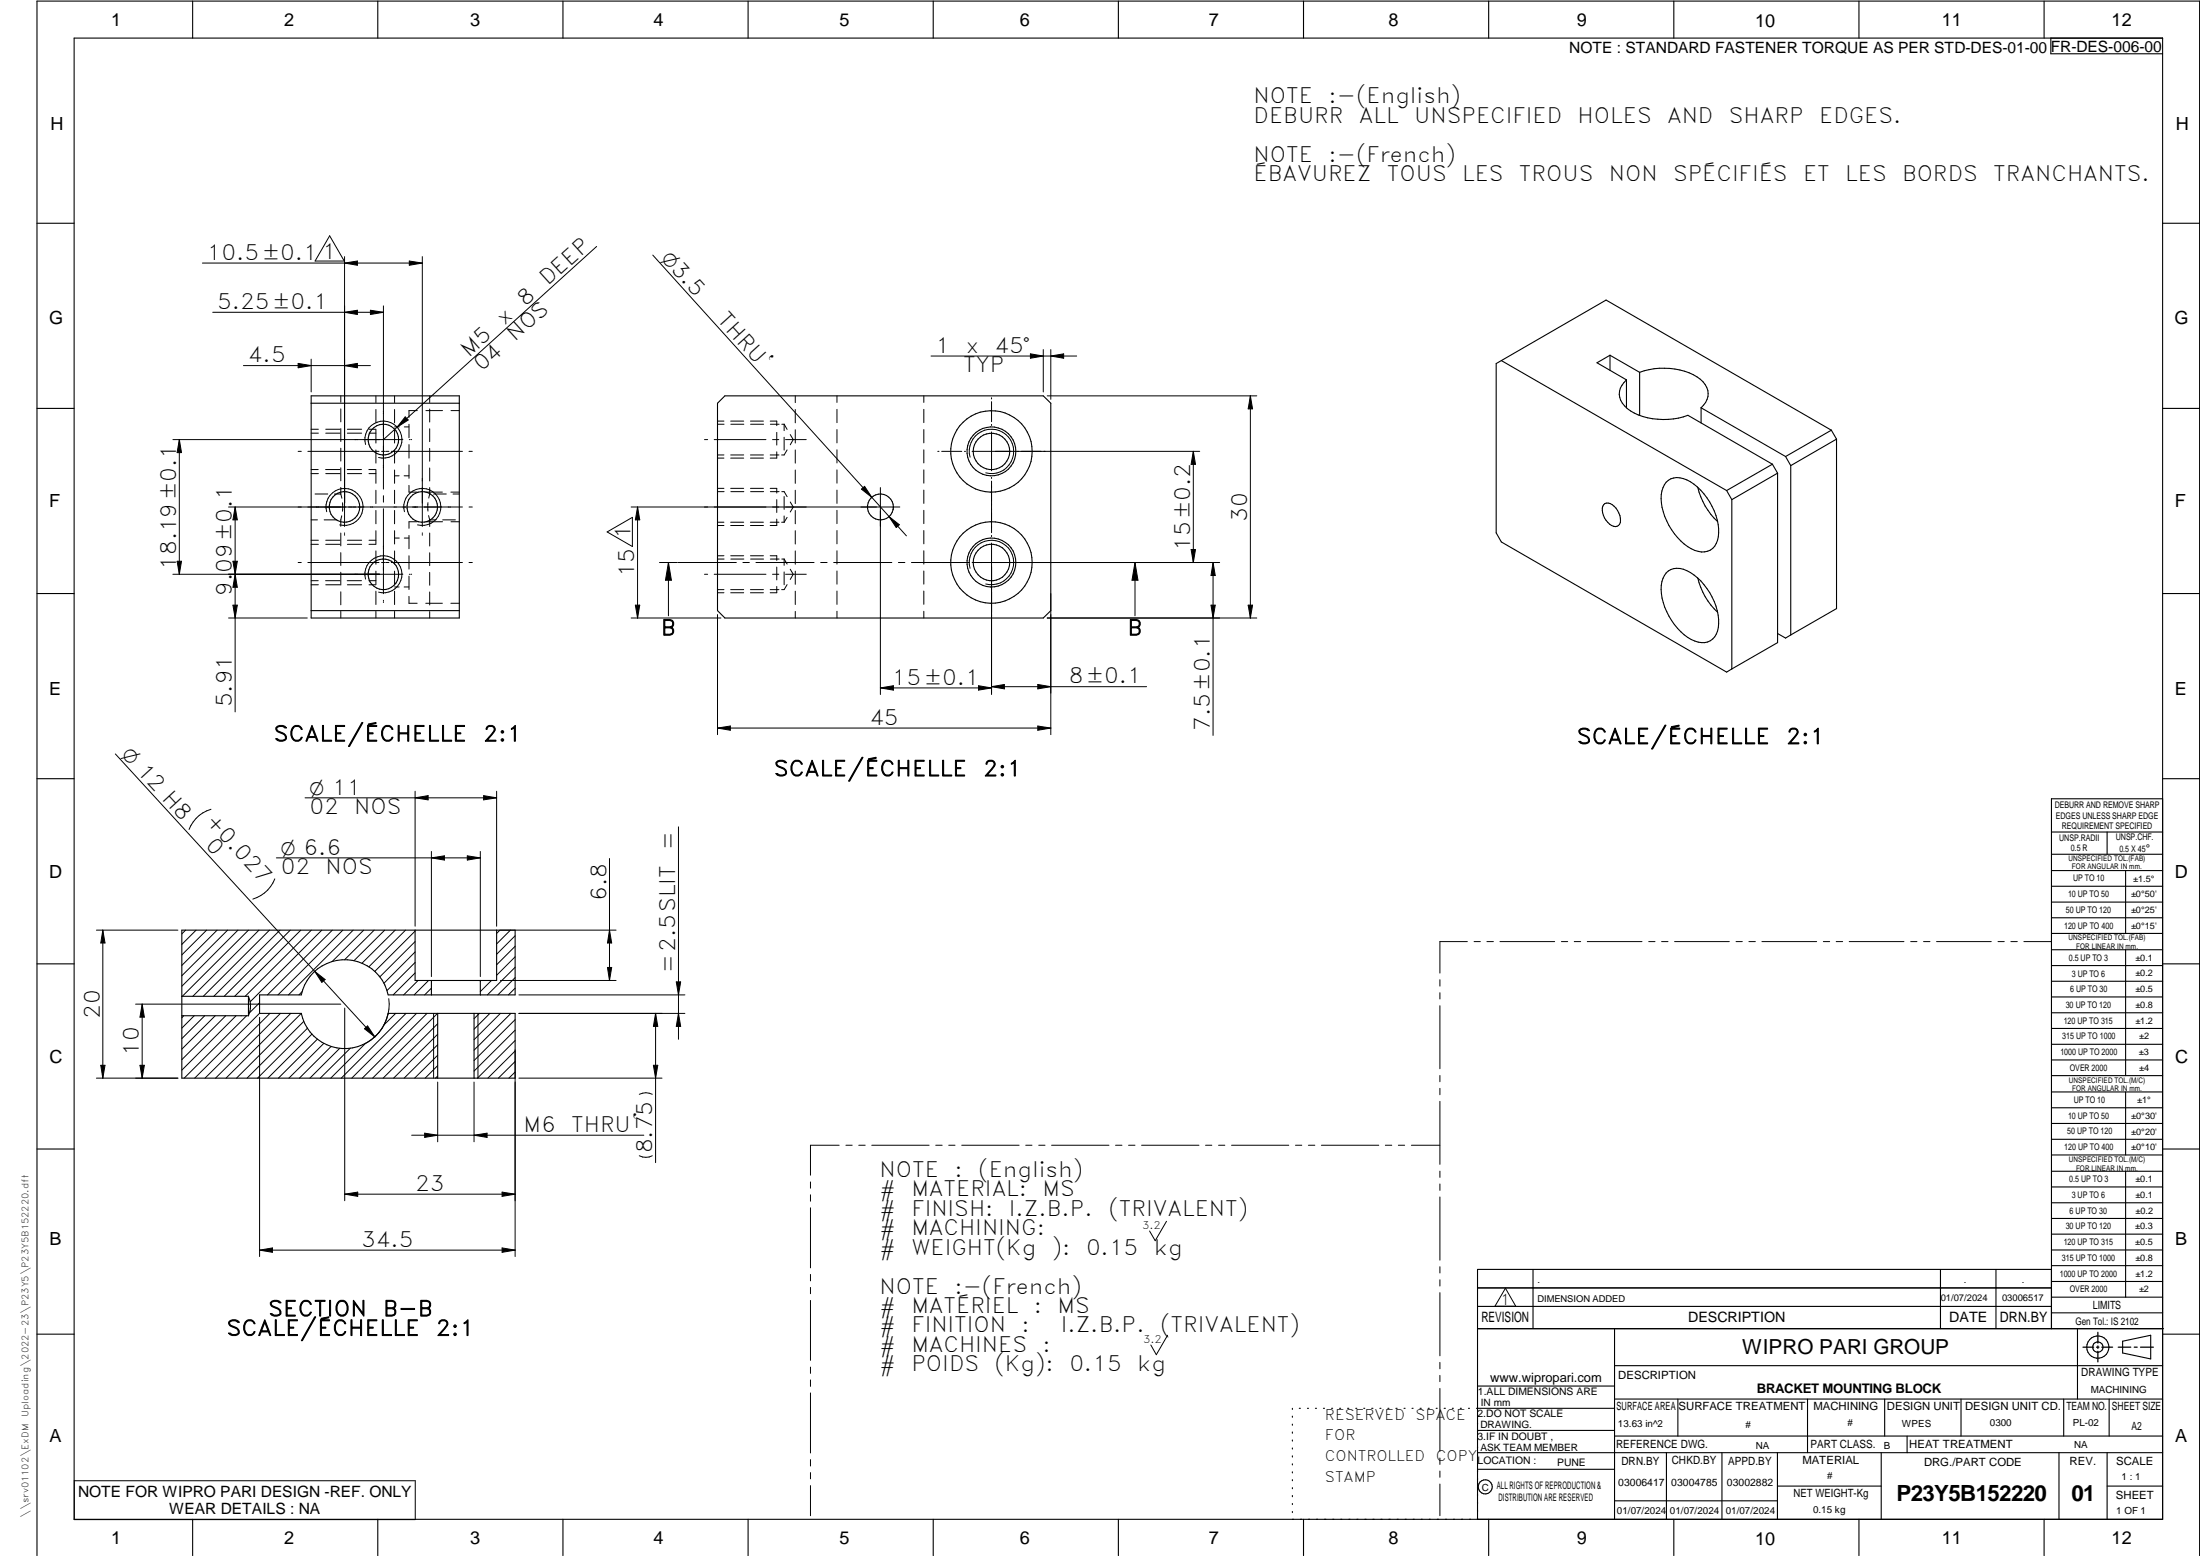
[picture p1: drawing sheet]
<svg xmlns="http://www.w3.org/2000/svg" width="594mm" height="420mm" viewBox="0 0 594 420" stroke-linecap="round" stroke-linejoin="round" font-family="sans-serif">
<g fill="none" stroke="#000" stroke-width=".3">
<path d="M20 10.3h564v400h-564zM52 .3v10M102 .3v10M152 .3v10M202 .3v10M252 .3v10M302 .3v10M352 .3v10M402 .3v10M452 .3v10M502 .3v10M552 .3v10"/>
<path d="M553.8 10.3v4.2h30.2M10 60.3h10M584 60.3h10M405.4 97.4l-1.4 .8v45.7l1.4 2.4 60.9 35.2 1.3-.9M405.4 97.4l28.3-16.4 60.8 35.2M405.4 97.4l60.9 35.1M434.8 95.9l-3.6 2.1 8 4.6M434.8 95.9v4.1M434.8 95.9l8 4.6M10 110.3h10M84 108.9h40M84 106.9h40v60h-40z"/>
<path d="M193.8 108.9l1.9-2h86l2.1 2v56l-2.1 2h-86l-1.9-2zM439.2 102.6a4.7 4.7 0 0 0 .2 7.7 17.9 17.9 0 0 0 16.4 1.8l22.8 13.2M439.2 102.6v7.5M442.8 100.5a18.2 18.2 0 0 1 16.3 1.9 4.7 4.7 0 0 1 .3 7.7M442.8 100.5v11.6M459.4 110.1v4.1M459.4 110.1l22.8 13.2M494.5 116.2l-12.3 7.1M494.5 116.2l1.4 2.4M495.9 118.6v45.7l-12.3 7.1M495.9 118.6l-12.3 7.1M584 110.3h10"/>
<path d="M433.4 136a3.3 3.3 0 0 1 3.7 2.5l.3 .7a2.13 2.13 0 0 1-.7 2.9 3.7 3.7 0 0 1-3.7-3 2.62 2.62 0 0 1 .4-3.1zM449.9 130.2a4.6 4.6 0 0 1 5.6-.6 16.5 16.5 0 0 1 8.5 15.3 4.3 4.3 0 0 1-6.3 3.7 16.7 16.7 0 0 1-9.1-15 6.6 6.6 0 0 1 1.3-3.4zM458.5 131.6a17.9 17.9 0 0 0 5.3 9.2M466.3 132.5l1.3 2.4M467.6 134.9v45.7M478.6 125.3l1.4 2.5M478.6 125.3l-12.3 7.2M480 127.8v45.7l-12.4 7.1M480 127.8l-12.4 7.1M482.2 123.3l1.4 2.4M483.6 125.7v45.7M449.9 154.7a5 5 0 0 1 6.6-.1 16.7 16.7 0 0 1 7.5 14.9 4.3 4.3 0 0 1-6.3 3.6 16.5 16.5 0 0 1-9.1-15 6.2 6.2 0 0 1 1.3-3.4z"/>
<path d="M458.5 156.1a18.2 18.2 0 0 0 5.3 9.3M10 160.3h10M84 164.9h40M480 171.1l2.2 1.2 1.4-.9M584 160.3h10M10 210.3h10M584 215.7h-30v143.1M584 210.3h10M554 224.7h30M554 230.7h30M554 235.1h30M554 239.3h30"/>
<path d="M569 224.7v6M574 235.1v17M49.1 251.2h90v17.4h-34.3a12 12 0 0 0-11.7-9.5 12 12 0 0 0-11.7 9.5h-11.3v5h11.3a12 12 0 0 0 11.7 9.5 12 12 0 0 0 11.7-9.5h34.3v17.5h-90zM112.1 251.2v13.6h22v-13.6M554 243.6h30M554 247.8h30M554 252.1h30M554 256.5h30M574 256.5v33.9M10 260.3h10M49.1 274.3h18M49.1 269h18"/>
<path d="M67.1 269a6.5 6.5 0 0 1 0 5.3M67.1 269v5.3M116.5 264.8v3.8M118.2 273.6v17.5M128 273.6v17.5M129.7 264.8v3.8M554 260.7h30M554 265h30M554 269.2h30M554 273.5h30M554 277.7h30M584 260.3h10"/>
<path d="M554 282h30M554 286.2h30M554 290.4h30M554 294.9h30M554 299.1h30M574 294.9v17M10 310.3h10M554 303.4h30M554 307.6h30M554 311.9h30M554 316.3h30M574 316.3v34"/>
<path d="M584 310.3h10M554 320.5h30M554 324.8h30M554 329h30M554 333.2h30M554 337.5h30M399 358.8h185.2M399 352.8h155M399 347.8h155M414 342.8v16M436 358.8v51.5M524 342.8v16"/>
<path d="M539 342.8v16M554 341.8h30M554 346h30M554 350.3h30M554 354.5h30M554 342.8h-155v67.5M561 358.8v19M10 360.3h10M399 374.3h37M436 377.8h148M453.1 377.8v10M488.1 377.8v14.5"/>
<path d="M508.9 377.8v10M529.5 377.8v10M557.3 377.8v10M569.5 377.8v10M573.2 362.2l7.6-1.6v6.3l-7.6-1.6zM584 368.8h-148M584 360.3h10M349 380.3v.3M349 382.4v.3M349 384.6v.3M349 386.7v.3M349 388.8v.3"/>
<path d="M349 391v.3M349 393.1v.3M349 395.3v.3M349 397.4v.3M349 399.5v.3M350.9 380.3h.2M353.1 380.3h.2M355.2 380.3h.3M357.4 380.3h.3M359.6 380.3h.3M361.7 380.3h.3M363.9 380.3h.3"/>
<path d="M366.1 380.3h.3M368.3 380.3h.2M370.4 380.3h.3M372.6 380.3h.3M374.8 380.3h.3M376.9 380.3h.4M379.1 380.3h.3M381.3 380.3h.3M383.4 380.3h.4M385.6 380.3h.3M387.8 380.3h.3M390 380.3h.3"/>
<path d="M392.2 380.3h.3M394.3 380.3h.3M396.5 380.3h.3M398.7 380.3h37.3M399 396.7h37M399 392.3h185M399 386.2h37M436 387.8h148M450 392.3v18M465 392.3v18M480 392.3v18M508 392.3v18"/>
<path d="M515 387.8v4.5M556 392.3v18M569 392.3v18M52 410.3v9.7M102 410.3v9.7M152 410.3v9.7M202 410.3v9.7M252 410.3v9.7M302 410.3v9.7M349 401.7v.3M349 403.8v.4M349 406v.3"/>
<path d="M349 408.1v.3M352 410.3v9.7M402 410.3v9.7M436 405.3h44M452 410.3v9.7M480 401.3h28M502 410.3v9.7M552 410.3v9.7M569 401.3h15M10 420v-419.7h584v419.7"/>
<circle cx="103.5" cy="118.7" r="4.1"/>
<circle cx="93" cy="136.9" r="4.1"/>
<circle cx="114" cy="136.9" r="4.1"/>
<circle cx="237.8" cy="136.9" r="3.5"/>
<circle cx="267.7" cy="121.9" r="11"/>
<circle cx="267.7" cy="121.9" r="6.6"/>
<circle cx="267.8" cy="121.9" r="4.9"/>
<circle cx="103.5" cy="155.1" r="4.1"/>
<circle cx="267.7" cy="151.9" r="6.6"/>
<circle cx="267.7" cy="151.9" r="11"/>
<circle cx="267.7" cy="151.9" r="4.9"/>
<circle cx="566.5" cy="363.7" r="1.39"/>
<circle cx="566.5" cy="363.8" r="3"/>
<circle cx="401.1" cy="401.5" r="1.9"/>
</g>
<g fill="none" stroke="#000" stroke-width=".27">
<path d="M54.6 71h59.4M89 63.7l4 6.8h-7.9zM93 69.3v72.9M93 71l3.5-.5v1.1zM110.5 70.5l3.5 .5-3.5 .6zM114 69.3v72.9M161.1 66.5l-57.6 52.2M176.3 68.9l59.1 65.4M57.4 84.3h46.1M65.7 98.7h34.3M80.5 98.1l3.5 .6-3.5 .6zM84 97v8.8"/>
<path d="M93 98.7l3.5-.6v1.2zM93 84.3l3.5-.5v1.1zM100 83.8l3.5 .5-3.5 .6zM103.5 82.6v49.5M251.4 96.1h39.3M278.3 95.5l3.4 .6-3.4 .6zM281.7 94.4v11.4M283.8 94.4v13.4M283.8 96.1l3.4-.6v1.2zM46.7 118.7h62.1M48.4 118.7l.6 3.5h-1.2zM48.4 118.7v36.4"/>
<path d="M84 117h2M84 115.9h2M88 117h3.8M88 115.9h3.8M92 106.9v1.7M92 110.4v3.5M92 115.7v3.5M93.8 117h3.9M93.8 115.9h3.9M99.6 117h1.9M99.6 115.9h1.9M101.5 106.9v1.8"/>
<path d="M101.5 110.6v3.6M101.5 116v3.6M106.5 115.3h1.3M106.5 106.9v1.8M106.5 110.6v3.6M106.5 116v3.6M109.2 115.3h1.2M109.4 112.6l.8 .8-3 2zM110.4 114.6v3.6M110.5 118.7h.2M110.9 118.7h.3M112.7 110.9h-2.3v1.8"/>
<path d="M115 110.9h4.5M116 106.9v1.8M116 110.4v3.6M116 115.8v3.5M121.8 110.9h2.2M190.2 118.7h.9M192.9 118.7h13.9M193.8 113.7h1.7M193.8 114.6h1.7M197.3 113.7h3.5M197.4 114.6h3.5M202.6 113.7h3.6"/>
<path d="M202.7 114.6h3.5M208 113.7h1.8v1.2M208 114.6h2.4M208.6 118.7h1.7M209.8 116.8v3.4M211.1 114.6h.6M211.7 114.6l.8 1.4M211.7 114.6v1.7M211.7 118.1v3.4M212.1 118.7h5.6M213.4 117.3l.8 1.4-.8 1.4M214.8 106.9v1.8"/>
<path d="M214.8 110.6v3.6M214.8 116v3.6M226 106.9v1.8M226 110.5v3.6M226 116v3.6M249.5 106.9v1.8M249.5 110.5v3.6M249.5 116v3.6M267.8 107.4v.3M267.8 108.5v5.4M267.8 114.6v.3M267.8 116.6v10.5"/>
<path d="M282.8 106.9h56.6M337.6 106.9l.6 3.5h-1.1zM337.6 106.9v60M63.5 136.9l.6 3.5h-1.2zM63.5 136.9v55.3M80.5 121.9h.9M83.1 121.9h19.3M84 126.8h1.9M84 127.9h2M85.1 133.4h3.4M87.9 126.8h3.9M88 127.9h3.8"/>
<path d="M88.2 138.2a5 5 0 0 1 4.4-6.3 5 5 0 0 1 5.4 5.5 5 5 0 0 1-6.3 4.3M90.3 133.4h1.7M92 133.4l.3 1.1M92 121v3.5M92 126.3v3.5M92 131.6v1.8M92.3 139.3l-.3 1.1v1.7M92.5 135.8v2.2M93.8 126.8h3.8M93.8 127.9h3.9M98.7 120a5 5 0 0 1 4.4-6.3 5 5 0 0 1 5.4 5.4 5 5 0 0 1-6.3 4.4M99.6 126.8h1.9"/>
<path d="M99.6 127.9h1.9M101.5 121.5v3.6M101.5 126.9v3.6M101.5 132.4v3.6M101.5 137.8v3.6M103 121.9h.9M103.5 133.9v1.7M103.5 137.4v22.9M104.1 121.9h.9M105.7 121.9h19.2M106.5 128.5h1.3M106.5 121.5v3.6"/>
<path d="M106.5 126.9v3.6M106.5 132.4v3.6M106.5 137.8v3.6M109.1 128.5h1.3M109.2 138.2a5 5 0 0 1 4.4-6.3 5 5 0 0 1 5.4 5.5 5 5 0 0 1-6.3 4.3M110.4 120.1v3.6M110.4 125.6v3.6M110.4 131.1v1.8h2.2M115 132.9h4.5M115.6 135.7v2.3M115.7 139.2l.3 1.2M116 131.7v1.7l-.2 1.1"/>
<path d="M116 121.1v3.4M116 126.4v3.5M117.1 133.4h3.4M121.7 132.9h2.3M122.3 133.4h1.7M124.9 136.9h-63.2M126.7 121.9h.8M126.7 136.9h.8M172.2 136.9v30M172.2 136.9l.6 3.5h-1.2zM193.8 131.9h1.7M193.8 123.7h1.7"/>
<path d="M193.8 132.8h1.7M193.8 122.9h1.7M197.3 131.9h3.5M197.3 123.7h3.5M197.3 122.9h3.5M197.4 132.8h3.5M202.6 131.9h3.6M202.6 123.7h3.6M202.6 122.9h3.6M202.7 132.8h3.5M208 131.9h1.8v1.2M208 122.9h2.3"/>
<path d="M208 132.8h2.4M209.8 122v1.7h-1.8M209.8 134.9v3.5M211.1 132.8h.6l.8 1.3M211.7 134.1v3.4M211.7 139.3v1.7M212.5 139.7l-.8 1.3M212.5 121.5l-.8 1.4h-.6M213.4 135.6l.8 1.3-.8 1.4M214.8 121.5v3.6M214.8 126.9v3.6M214.8 132.4v3.6"/>
<path d="M214.8 137.8v3.6M226 121.5v3.5M226 126.9v3.6M226 132.3v3.6M226 137.8v3.6M232.6 132.1l.9-.8 1.9 3zM234.2 136.7l.1 .2M234.3 137.2v.1M235.4 134.3l9.4 10.4M237.7 131.7v55.8M240.1 139.5l2.8 2.2-.9 .8zM241.2 137.4v.2"/>
<path d="M241.3 136.8l-.1 .3M243 136.9h-72.6M249.5 121.5v3.5M249.5 126.9v3.6M249.5 132.3v3.6M249.5 137.8v3.6M253.2 121.9h.4M254.3 121.9h5.4M260.4 121.9h.3M262 123.4a6 6 0 0 1 5.2-7.5 6 6 0 0 1 6.5 6.5 6 6 0 0 1-7.5 5.3M262.5 121.9h61.5M267.8 128.9v.3"/>
<path d="M267.8 129.9v13.9M322.2 121.9l.6 3.5h-1.2zM322.2 121.9v30M46.7 155.1h62.1M47.8 151.6h1.2l-.6 3.5zM62.9 151.6h1.2l-1.2 7h1.2zM80.5 151.9h.9M83.1 151.9h19.3M84 140.4h1.7M84 156.8h1.9M84 147h2M84 157.9h2"/>
<path d="M84 145.9h2M87.5 140.4h3.5M87.9 156.8h3.9M88 147h3.8M88 157.9h3.8M88 145.9h3.8M92 143.9v3.5M92 149.2v3.5M92 154.5v3.5M92 159.8v3.5M93 143.9v.2M93 144.3v.2"/>
<path d="M93.8 156.8h3.8M93.8 147h3.9M93.8 157.9h3.9M93.8 145.9h3.9M98.7 156.4a5 5 0 0 1 4.4-6.3 5 5 0 0 1 5.4 5.4 5 5 0 0 1-6.3 4.4M99.6 156.8h1.9M99.6 147h1.9M99.6 157.9h1.9M99.6 145.9h1.9M101.5 143.3v3.6M101.5 148.8v3.6M101.5 154.2v3.6"/>
<path d="M101.5 159.6v3.6M103 151.9h.9M104.1 151.9h.9M105.7 151.9h19.2M106.5 143.3v3.6M106.5 148.8v3.6M106.5 154.2v3.6M106.5 159.6v3.6M106.5 158.5h1.3M106.5 145.3h1.3M109.1 158.5h1.3M109.2 145.3h1.2"/>
<path d="M110.4 144.6v3.6M110.4 150.1v3.6M110.4 155.6v3.6M110.5 155.1h.2M110.9 155.1h.3M112.7 140.9h-2.3v1.8M114 143.9v.2M114 144.3v.2M115 140.9h4.5M116 140.4h1.7M116 140.4v1.8M116 143.9v3.5"/>
<path d="M116 149.3v3.4M116 154.6v3.4M116 159.9v3.5M119.5 140.4h3.5M121.8 140.9h2.2M126.7 151.9h.8M164 143.6l6.8-3.9v7.9zM178.1 151.9h4.8M180.5 151.9l.8 4.8h-1.6zM180.5 151.9v14.4M183.1 151.9h15.7M190.2 155.1h.9"/>
<path d="M192.9 155.1h13.9M193.8 141.9h1.7M193.8 150.1h1.7M193.8 151h1.7M193.8 141h1.7M193.8 159.2h1.7M197.3 141.9h3.5M197.3 150.1h3.5M197.3 141h3.5M197.3 159.2h3.5M197.4 151h3.5M200.6 151.9h1.7"/>
<path d="M202.6 141.9h3.6M202.6 150.1h3.6M202.6 141h3.6M202.6 159.2h3.6M202.7 151h3.5M204.1 151.9h15.7M208 150.1h1.8v1.2M208 141h2.3M208 159.2h2.3M208 151h2.4M208.6 155.1h1.7M209.8 158.4v1.7h-1.8"/>
<path d="M209.8 140.2v1.7h-1.8M209.8 153.1v3.5M211.1 141h.6M211.1 151h.6M211.7 151l.8 1.3M211.7 151v1.7M211.7 154.4v3.5M212.1 155.1h5.6M212.5 157.9l-.8 1.3h-.6M213.4 153.7l.8 1.4-.8 1.4M214.8 143.3v3.6M214.8 148.8v3.6"/>
<path d="M214.8 154.2v3.6M214.8 159.6v3.6M221.6 151.9h1.7M225.1 151.9h15.7M226 143.3v3.6M226 148.7v3.6M226 154.2v3.5M226 159.6v3.6M242.6 151.9h1.7M246.1 151.9h15.7M249.5 143.3v3.6M249.5 148.7v3.6"/>
<path d="M249.5 154.2v3.5M249.5 159.6v3.6M262 153.5a6 6 0 0 1 5.2-7.6 6 6 0 0 1 6.5 6.5 6 6 0 0 1-7.5 5.3M262.5 151.9h66.8M267.8 144.6v.3M267.8 146.6v40.9M306.5 151.9l.8 4.8h-1.6zM306.5 151.9v14.4M321.6 148.4h1.2l-.6 3.5zM327.6 151.9l.6 3.5h-1.2zM327.6 151.9v46.7M61.7 166.9h21.3"/>
<path d="M62.9 163.4h1.2l-.6 3.5zM92 165.1v1.8M101.5 165.1v1.8M103.5 162.1v.2M103.5 162.5v.2M106.5 165.1v1.8M110.4 161v1.9h2.2M115 162.9h4.5M116 165.1v1.8M121.7 162.9h2.3M170.4 166.9h24.3M171.6 163.4h1.2l-.6 3.5z"/>
<path d="M193.8 160.1h1.7M193.8 165.9v32.5M197.3 160.1h3.5M202.6 160.1h3.6M214.8 165.1v1.8M226 165.1v1.8M249.5 165.1v1.8M283.8 160.3v38.1M327 163.4h1.2l-.6 3.5zM337.1 163.4h1.1l-.6 3.5zM339.4 166.9h-56.6M193.8 196.6l3.4-.6v1.2z"/>
<path d="M193.8 196.6h90M237.7 185.8l3.6-.6v1.2zM237.7 185.8h30.1M264.2 185.2l3.6 .6-3.6 .6zM267.8 185.4l3.4-.6v1.2zM267.8 185.4h41.8M280.2 184.8l3.6 .6-3.6 .6zM280.2 196l3.6 .6-3.6 .6zM31.2 203.6l53.8 58.7M57 218.5a9 9 0 0 0-6 5.5M82.4 215.4h51.7M112.1 213.7v36.4"/>
<path d="M112.1 215.4l3.5-.6v1.2zM130.6 214.8l3.5 .6-3.5 .6zM134.1 213.7v36.4M74.2 237.3a9.1 9.1 0 0 1-5.9 5.5M74.6 231.6h55.1M116.5 231.6l3.5-.5v1.1zM116.5 229.9v33.8M126.2 231.1l3.5 .5-3.5 .6zM129.7 229.9v33.8M164.6 231.8v33M183.2 223.3v57.3M26 251.2h22"/>
<path d="M27.8 251.2v39.9M27.8 251.2l.6 3.4h-1.2zM50.1 251.2l-1 1M53 251.2l-3.9 3.8M55.8 251.2l-6.7 6.7M58.6 251.2l-9.5 9.5M61.5 251.2l-12.4 12.3M64.3 251.2l-15.2 15.1M67.1 251.2l-17.9 17.8M69.9 251.2l-17.8 17.8M72.8 251.2l-17.9 17.8M75.6 251.2l-17.9 17.8"/>
<path d="M78.4 251.2l-17.9 17.8M81.2 251.2l-17.8 17.8M84.1 251.2l-17.9 17.8M86.9 251.2l-19.3 19.3M89.7 251.2l-17.5 17.4M92.6 251.2l-17.5 17.4M95.4 251.2l-17.5 17.4M98.2 251.2l-8.5 8.4M101 251.2l-8 8M103.9 251.2l-8.3 8.2M106.7 251.2l-9 8.9M109.5 251.2l-9.9 9.9"/>
<path d="M112.1 259.9l-7.6 7.6M112.1 251.4l-10.9 10.9M112.1 254.3l-9.5 9.5M112.1 257l-8.4 8.5M135 251.2l-.9 .9M135.1 251.2h31.3M137.8 251.2l-3.7 3.7M139.1 252.7l-5 5M139.1 255.5l-5 5M139.1 258.4l-5 5M164.6 251.2l.6 3.4h-1.2zM396.2 254.3h-7.4v8.5"/>
<path d="M398.1 254.3h1.6M401.5 254.3h1.8M405 254.3h14.8M421.6 254.3h1.7M425.1 254.3h1.7M428.6 254.3h14.8M445.2 254.3h1.7M448.7 254.3h1.7M452.2 254.3h14.8M468.8 254.3h1.7M472.3 254.3h1.7M475.8 254.3h14.8"/>
<path d="M492.4 254.3h1.7M495.8 254.3h1.8M499.4 254.3h14.7M516 254.3h1.6M519.4 254.3h1.8M522.9 254.3h14.8M539.5 254.3h1.7M543 254.3h1.7M546.5 254.3h7.4M36.6 271.1h55.4M38.4 271.1l.6 3.6h-1.2zM38.4 271.1v20"/>
<path d="M49.6 274.3l-.5 .5M52.4 274.3l-3.3 3.3M55.3 274.3l-6.2 6.2M58.1 274.3l-9 9M61 274.3l-11.9 11.8M63.7 274.3l-14.6 14.7M66.6 274.3l-16.9 16.8M70.1 270.8l-2.8 2.7M70.1 273.6l-17.5 17.5M70.1 274.7v64.6M72.9 273.6l-17.5 17.5M75.7 273.6l-17.5 17.5"/>
<path d="M78.5 273.6l-17.5 17.5M81.4 273.6l-17.5 17.5M81.6 267.8l-.9 .8M82 275.8l-15.3 15.3M83 277.7l-13.5 13.4M84.2 279.2l-11.9 11.9M85 262.3l16.2 17.7M85 262.3l2.8 2.2-.9 .8zM93.1 272.2v52M98.4 277.8l.9-.8 1.9 3zM101.2 280l-2.3 1.6M105 269.7a11.9 11.9 0 0 1-3.8 10.3"/>
<path d="M106.8 273.6l-3.2 3.2M109.6 273.6l-17.4 17.5M112.1 262.7l-5.9 5.9M112.5 273.6l-17.5 17.5M112.9 264.8l-3.9 3.8M115.3 273.6l-17.5 17.5M115.7 264.8l-3.9 3.8M116.5 266.8l-1.8 1.8M117.1 273.6v17.5M118.1 273.6l-17.5 17.5M118.2 276.4l-14.7 14.7M118.2 279.3l-11.9 11.8"/>
<path d="M129.1 273.6v17.5M129.4 273.6l-1.4 1.5M129.9 264.8l-.2 .1M132.3 273.6l-4.3 4.3M132.7 264.8l-3 3M135.1 264.8h31.3M135.1 273.6l-7.1 7.2M138 273.6l-10 10M139.1 275.3l-11.1 11.1M139.1 278.2l-11.1 11M139.1 261.2l-7.5 7.4M139.1 264l-4.7 4.6"/>
<path d="M139.1 266.8l-1.8 1.8M140.1 273.6h44.8M140.1 268.6h44.8M164 261.2h1.2l-.6 3.6zM177 273.6l.6 3.6h-1.2zM177 273.6v40.3M182.6 265.1h1.2l-.6 3.5zM183.2 273.6l.6 3.6h-1.2zM388.8 264.5v1.8M388.8 268.1v1.6M388.8 271.6v17M26 291.1h22"/>
<path d="M27.2 287.7h1.2l-.6 3.4zM37.8 287.7h1.2l-.6 3.4zM85.7 280.6l-10.5 10.5M87.5 281.7l-9.5 9.4M89.4 282.6l-8.6 8.5M91.7 283.1l-8 8M94.6 283l-8.1 8.1M98.8 281.7l-9.5 9.4M118.2 292.2v16.1M118.2 282.1l-9.1 9M118.2 284.9l-6.2 6.2M118.2 287.7l-3.4 3.4"/>
<path d="M118.2 290.6l-.6 .5M128 292.2v16.1M139.1 283.5v55.8M139.1 281l-10.2 10.1M139.1 283.8l-7.4 7.3M139.1 286.6l-4.5 4.5M139.1 289.5l-1.7 1.6M140.1 291.1h38.7M176.1 295.5a3.9 3.9 0 0 0-3.5 0M176.4 287.7h1.2l-.6 3.4zM388.8 290.4v1.7M388.8 293.9v1.7"/>
<path d="M388.8 297.4v17M111.2 306.5h62.7M114.7 306l3.5 .5-3.5 .6zM128 306.5l3.5-.5v1.1zM176.1 312.1a3.9 3.9 0 0 1-3.5 0M218.9 319.2v1.6M226.6 309.2h-7.7v8.1M228.4 309.2h1.7M231.9 309.2h1.7M235.4 309.2h15.5M252.7 309.2h1.7M256.2 309.2h1.7"/>
<path d="M259.7 309.2h15.5M277 309.2h1.7M280.5 309.2h1.7M284 309.2h15.5M301.2 309.2h1.8M304.8 309.2h1.7M308.3 309.2h15.5M325.5 309.2h1.7M329.1 309.2h1.6M332.6 309.2h15.4M349.8 309.2h1.7M353.3 309.2h1.7"/>
<path d="M356.8 309.2h15.5M374.1 309.2h1.7M377.6 309.2h1.7M381.1 309.2h7.7M388.8 316.2v1.7M388.8 319.7v1.7M70.1 337.6h69M70.1 337.6l3.5-.6v1.2zM93.1 322.5h46M93.1 322.5l3.5-.6v1.1zM135.6 321.9l3.5 .6-3.5 .5zM135.6 337l3.5 .6-3.5 .6z"/>
<path d="M218.9 322.6v1.8M218.9 326.1v16.2M315 329.8l-3.1 5.2-1.5-2.6M388.8 323.2v17.1M218.9 344.1v1.8M218.9 347.6v1.7M218.9 351.2v16.1M388.8 342.1v1.6M388.8 345.6v1.7M388.8 349v17.1M406.5 347.9l2.8 4.8h-5.6zM218.9 369.1v1.7"/>
<path d="M218.9 372.6v1.8M218.9 376.1v16.2M315.3 360.6l-3.1 5.2-1.4-2.6M388.8 367.9v1.7M388.8 371.4v1.7M388.8 374.9v17M20.1 399.8h92v10.5h-92zM218.9 394.1v1.8M218.9 397.6v1.7M388.8 393.7v1.7M388.8 397.2v1.7M218.9 401.2v8.1"/>
<path d="M388.8 400.7v8.6"/>
</g>
<path d="M566.5 359.7v3M562.5 363.8h2.9M566.1 363.8h.7M566.5 363.4v.7M566.5 364.9v2.8M567.6 363.8h2.9M572 363.8h3.4M576.3 363.8h.8M578 363.8h3.5" fill="none" stroke="#000" stroke-width=".34"/>
<g fill="#000">
<path d="M93 71l3.5-.5v1.1zM110.5 70.5l3.5 .5-3.5 .6zM80.5 98.1l3.5 .6-3.5 .6zM93 98.7l3.5-.6v1.2zM93 84.3l3.5-.5v1.1zM100 83.8l3.5 .5-3.5 .6zM278.3 95.5l3.4 .6-3.4 .6zM283.8 96.1l3.4-.6v1.2zM109.4 112.6l.8 .8-3 2zM337.6 106.9l.6 3.5h-1.1zM48.4 118.7l.6 3.5h-1.2zM232.6 132.1l.9-.8 1.9 3z"/>
<path d="M322.2 121.9l.6 3.5h-1.2zM47.8 151.6h1.2l-.6 3.5zM63.5 155.1l.6 3.5h-1.2zM62.9 151.6h1.2l-.6 3.5zM63.5 136.9l.6 3.5h-1.2zM172.2 136.9l.6 3.5h-1.2zM180.5 151.9l.8 4.8h-1.6zM240.1 139.5l2.8 2.2-.9 .8zM306.5 151.9l.8 4.8h-1.6zM321.6 148.4h1.2l-.6 3.5zM327.6 151.9l.6 3.5h-1.2zM62.9 163.4h1.2l-.6 3.5z"/>
<path d="M171.6 163.4h1.2l-.6 3.5zM327 163.4h1.2l-.6 3.5zM337.1 163.4h1.1l-.6 3.5zM193.8 196.6l3.4-.6v1.2zM237.7 185.8l3.6-.6v1.2zM264.2 185.2l3.6 .6-3.6 .6zM267.8 185.4l3.4-.6v1.2zM280.2 184.8l3.6 .6-3.6 .6zM280.2 196l3.6 .6-3.6 .6zM112.1 215.4l3.5-.6v1.2zM130.6 214.8l3.5 .6-3.5 .6zM116.5 231.6l3.5-.5v1.1z"/>
<path d="M126.2 231.1l3.5 .5-3.5 .6zM27.8 251.2l.6 3.4h-1.2zM164.6 251.2l.6 3.4h-1.2zM38.4 271.1l.6 3.6h-1.2zM85 262.3l2.8 2.2-.9 .8zM98.4 277.8l.9-.8 1.9 3zM164 261.2h1.2l-.6 3.6zM177 273.6l.6 3.6h-1.2zM183.2 273.6l.6 3.6h-1.2zM182.6 265.1h1.2l-.6 3.5zM27.2 287.7h1.2l-.6 3.4zM37.8 287.7h1.2l-.6 3.4z"/>
<path d="M176.4 287.7h1.2l-.6 3.4zM114.7 306l3.5 .5-3.5 .6zM128 306.5l3.5-.5v1.1zM70.1 337.6l3.5-.6v1.2zM93.1 322.5l3.5-.6v1.1zM135.6 321.9l3.5 .6-3.5 .5zM135.6 337l3.5 .6-3.5 .6z"/>
</g>
<g font-size="6">
<text x="512.1" y="405.2">P23Y5B152220</text>
<text x="559.4" y="405.2">01</text>
</g>
<g font-size="5.7">
<text x="338.5" y="27.9">NOTE</text>
<text x="358.7" y="27.9">:-(English)</text>
<text x="338.5" y="33.1">DEBURR</text>
<text x="367" y="33.1">ALL</text>
<text x="381.9" y="33.1">UNSPECIFIED</text>
<text x="426" y="33.1">HOLES</text>
<text x="450.2" y="33.1">AND</text>
<text x="466.9" y="33.1">SHARP</text>
<text x="491.2" y="33.1">EDGES.</text>
<text x="338.5" y="43.6">NOTE</text>
<text x="358.7" y="43.6">:-(French)</text>
<text x="338.5" y="48.9">ÉBAVUREZ</text>
<text x="374.5" y="48.9">TOUS</text>
<text x="394.8" y="48.9">LES</text>
<text x="410.2" y="48.9">TROUS</text>
<text x="434.4" y="48.9">NON</text>
<text x="451.8" y="48.9">SPÉCIFIÉS</text>
<text x="486.9" y="48.9">ET</text>
<text x="498.3" y="48.9">LES</text>
<text x="513.6" y="48.9">BORDS</text>
<text x="538.3" y="48.9">TRANCHANTS.</text>
<text x="55.9" y="70.2">10.5±0.1</text>
<text x="87" y="70">1</text>
<text x="147.9" y="77.3" transform="rotate(-42 147.9 77.3)">DEEP</text>
<text x="58.7" y="83.5">5.25±0.1</text>
<text x="141.9" y="82.8" transform="rotate(-42 141.9 82.8)">8</text>
<text x="136.1" y="88" transform="rotate(-42 136.1 88)">x</text>
<text x="193.5" y="86.5" transform="rotate(48 193.5 86.5)">THRU`</text>
<text x="139" y="92.5" transform="rotate(-42 139 92.5)">NOS</text>
<text x="252.6" y="95.2">1</text>
<text x="260.8" y="95.2">x</text>
<text x="268.6" y="95.2">45°</text>
<text x="67" y="97.8">4.5</text>
<text x="126.6" y="96.6" transform="rotate(-42 126.6 96.6)">M5</text>
<text x="130.1" y="100.5" transform="rotate(-42 130.1 100.5)">04</text>
<text x="260.1" y="100.5">TYP</text>
<text x="336.8" y="140.8" transform="rotate(-90 336.8 140.8)">30</text>
<text x="170.3" y="145.6" transform="rotate(-90 170.3 145.6)">1</text>
<text x="321.3" y="148.8" transform="rotate(-90 321.3 148.8)">15±0.2</text>
<text x="47.5" y="153.8" transform="rotate(-90 47.5 153.8)">18.19±0.1</text>
<text x="171.3" y="155.8" transform="rotate(-90 171.3 155.8)">15</text>
<text x="62.6" y="161" transform="rotate(-90 62.6 161)">9.09±0.1</text>
<text x="178.5" y="171.5">B</text>
<text x="304.5" y="171.5">B</text>
<text x="240.9" y="184.9">15±0.1</text>
<text x="288.6" y="184.5">8±0.1</text>
<text x="62.6" y="191" transform="rotate(-90 62.6 191)">5.91</text>
<text x="234.8" y="195.7">45</text>
<text x="326.7" y="197.4" transform="rotate(-90 326.7 197.4)">7.5±0.1</text>
<text x="73.9" y="200.2">SCALE/ÉCHELLE</text>
<text x="130.5" y="200.2">2:1</text>
<text x="425.8" y="200.9">SCALE/ÉCHELLE</text>
<text x="482.3" y="200.9">2:1</text>
<text x="209" y="209.5">SCALE/ÉCHELLE</text>
<text x="265.5" y="209.5">2:1</text>
<text x="55.2" y="221.8" transform="rotate(47 55.2 221.8)">+0.027</text>
<text x="83.6" y="219.8">02</text>
<text x="95.7" y="219.8">NOS</text>
<text x="55.2" y="228.6" transform="rotate(47 55.2 228.6)">0</text>
<text x="182.3" y="229.5" transform="rotate(-90 182.3 229.5)">=</text>
<text x="75.9" y="236.1">02</text>
<text x="87.9" y="236.1">NOS</text>
<text x="163.7" y="243.2" transform="rotate(-90 163.7 243.2)">6.8</text>
<text x="182.3" y="262.7" transform="rotate(-90 182.3 262.7)">=2.5SLIT</text>
<text x="26.9" y="275.1" transform="rotate(-90 26.9 275.1)">20</text>
<text x="37.5" y="285.1" transform="rotate(-90 37.5 285.1)">10</text>
<text x="141.4" y="305.7">M6</text>
<text x="154.2" y="305.7">THRU`</text>
<text x="176.1" y="311.4" transform="rotate(-90 176.1 311.4)">8.75</text>
<text x="237.5" y="317.8">NOTE</text>
<text x="257.7" y="317.8">:</text>
<text x="264.1" y="317.8">(English)</text>
<text x="112.1" y="321.6">23</text>
<text x="237.5" y="323">#</text>
<text x="246.1" y="323">MATERIAL:</text>
<text x="281.5" y="323">MS</text>
<text x="237.5" y="328.3">#</text>
<text x="246.1" y="328.3">FINISH:</text>
<text x="272.4" y="328.3">I.Z.B.P.</text>
<text x="299.3" y="328.3">(TRIVALENT)</text>
<text x="237.5" y="333.5">#</text>
<text x="246.1" y="333.5">MACHINING:</text>
<text x="97.5" y="336.7">34.5</text>
<text x="237.5" y="338.8">#</text>
<text x="246.1" y="338.8">WEIGHT(Kg</text>
<text x="284" y="338.8">):</text>
<text x="293.3" y="338.8">0.15</text>
<text x="311.6" y="338.8">kg</text>
<text x="237.5" y="349.3">NOTE</text>
<text x="257.7" y="349.3">:-(French)</text>
<text x="72.4" y="355.4">SECTION</text>
<text x="103.4" y="355.4">B-B</text>
<text x="237.5" y="354.5">#</text>
<text x="237.5" y="359.8">#</text>
<text x="246.1" y="359.8">FINITION</text>
<text x="246.1" y="354.5">MATÉRIEL</text>
<text x="275.8" y="359.8">:</text>
<text x="279.2" y="354.5">:</text>
<text x="285.6" y="354.5">MS</text>
<text x="286.4" y="359.8">I.Z.B.P.</text>
<text x="313.3" y="359.8">(TRIVALENT)</text>
<text x="61.2" y="360.6">SCALE/ÉCHELLE</text>
<text x="117.7" y="360.6">2:1</text>
<text x="237.5" y="365">#</text>
<text x="246.1" y="365">MACHINES</text>
<text x="281.5" y="365">:</text>
<text x="237.5" y="370.3">#</text>
<text x="246.1" y="370.3">POIDS</text>
<text x="268.5" y="370.3">(Kg):</text>
<text x="288.8" y="370.3">0.15</text>
<text x="307.1" y="370.3">kg</text>
</g>
<text font-size="5.6" x="470.5" y="365.5">WIPRO PARI GROUP</text>
<g font-size="5.4">
<text x="178.3" y="69.8" transform="rotate(48 178.3 69.8)">O3.5</text>
<text x="32.6" y="203.9" transform="rotate(47 32.6 203.9)">O 12 H8</text>
<text x="83.6" y="214.5">O 11</text>
<text x="75.9" y="230.8">O 6.6</text>
</g>
<g font-size="4.9">
<text x="30" y="6.9">1</text>
<text x="76.7" y="6.9">2</text>
<text x="127" y="6.9">3</text>
<text x="176.5" y="6.9">4</text>
<text x="226.7" y="6.9">5</text>
<text x="275.4" y="6.9">6</text>
<text x="326.4" y="6.9">7</text>
<text x="375" y="6.9">8</text>
<text x="425.8" y="6.9">9</text>
<text x="473.9" y="7.3">10</text>
<text x="524.3" y="6.9">11</text>
<text x="570.2" y="6.9">12</text>
<text x="13.6" y="35.1">H</text>
<text x="587.6" y="35.1">H</text>
<text x="13.2" y="87.5">G</text>
<text x="587.2" y="87.5">G</text>
<text x="13.2" y="137">F</text>
<text x="587.2" y="137">F</text>
<text x="13.2" y="187.6">E</text>
<text x="587.2" y="187.6">E</text>
<text x="13.2" y="237">D</text>
<text x="587.2" y="237">D</text>
<text x="13.4" y="287.1">C</text>
<text x="587.4" y="287.1">C</text>
<text x="13.4" y="336.2">B</text>
<text x="587.4" y="336.2">B</text>
<text x="13.4" y="389.3">A</text>
<text x="587.4" y="389.3">A</text>
<text x="30" y="416.9">1</text>
<text x="76.7" y="416.9">2</text>
<text x="127" y="416.9">3</text>
<text x="176.5" y="416.9">4</text>
<text x="226.7" y="416.9">5</text>
<text x="275.4" y="416.9">6</text>
<text x="326.4" y="416.9">7</text>
<text x="375" y="416.9">8</text>
<text x="425.8" y="416.9">9</text>
<text x="473.9" y="417.3">10</text>
<text x="524.3" y="416.9">11</text>
<text x="570.2" y="416.9">12</text>
</g>
<g font-size="4.2">
<text x="423.7" y="14.3">NOTE : STANDARD FASTENER TORQUE AS PER STD-DES-01-00</text>
<text x="553.8" y="14">FR-DES-006-00</text>
<text x="21.1" y="404.3">NOTE FOR WIPRO PARI DESIGN -REF. ONLY</text>
<text x="45.7" y="408.8">WEAR DETAILS : NA</text>
</g>
<text font-size="4.1" x="405.1" y="352.3">1</text>
<g font-size="3.9">
<text x="400" y="357.1">REVISION</text>
<text x="455.9" y="357.1">DESCRIPTION</text>
<text x="526.4" y="357.1">DATE</text>
<text x="540" y="357.1">DRN.BY</text>
<text x="357.8" y="383.3">RESERVED</text>
<text x="382.3" y="383.3">SPACE</text>
<text x="357.8" y="388.9">FOR</text>
<text x="357.8" y="394.5">CONTROLLED</text>
<text x="387.8" y="394.5">COPY</text>
<text x="357.8" y="400">STAMP</text>
</g>
<text font-size="3.6" x="474.4" y="376.1">BRACKET MOUNTING BLOCK</text>
<text font-size="3.5" x="402.4" y="373.3">www.wipropari.com</text>
<g font-size="3.1">
<text x="565.1" y="353.5">LIMITS</text>
<text x="562" y="371.7">DRAWING TYPE</text>
<text x="437" y="372.3">DESCRIPTION</text>
<text x="436.5" y="380.8">SURFACE AREA</text>
<text x="453.3" y="380.8">SURFACE TREATMENT</text>
<text x="489.7" y="380.8">MACHINING</text>
<text x="509.5" y="380.8">DESIGN UNIT</text>
<text x="530.6" y="380.8">DESIGN UNIT CD.</text>
<text x="558" y="380.6">TEAM NO.</text>
<text x="570.3" y="380.7">SHEET SIZE</text>
<text x="575.6" y="386.1">A2</text>
<text x="436.4" y="391.1">REFERENCE DWG.</text>
<text x="437.8" y="395.5">DRN.BY</text>
<text x="451.4" y="395.4">CHKD.BY</text>
<text x="466.6" y="395.5">APPD.BY</text>
<text x="486.7" y="395.4">MATERIAL</text>
<text x="488.9" y="390.9">PART CLASS.</text>
<text x="515.6" y="390.9">HEAT TREATMENT</text>
<text x="519.6" y="395.9">DRG./PART CODE</text>
<text x="558.9" y="395.5">REV.</text>
<text x="571.4" y="395.6">SCALE</text>
<text x="484.3" y="404.2">NET WEIGHT-Kg</text>
<text x="571.4" y="404.7">SHEET</text>
</g>
<text font-size="3" x="579.5" y="230.1">°</text>
<g font-size="2.8">
<text x="308.4" y="332">3.2</text>
<text x="560.4" y="357.7">Gen Tol.: IS 2102</text>
<text x="308.7" y="362.7">3.2</text>
<text x="399.1" y="376.6">1.ALL DIMENSIONS ARE</text>
<text x="399" y="382.7">2.DO NOT SCALE</text>
<text x="399" y="388.7">3.IF IN DOUBT ,</text>
<text x="399" y="395.4">LOCATION :</text>
<text x="420.5" y="396">PUNE</text>
<text x="404.2" y="402">ALL RIGHTS OF REPRODUCTION &amp;</text>
<text x="437" y="401.2">03006417</text>
<text x="451.3" y="401.2">03004785</text>
<text x="466.3" y="401.2">03002882</text>
<text x="404.7" y="405.4">DISTRIBUTION ARE RESERVED</text>
</g>
<g font-size="2.7">
<text x="564.6" y="376.2">MACHINING</text>
<text x="399.9" y="379.7">IN mm</text>
<text x="399.7" y="385.7">DRAWING.</text>
<text x="436.9" y="385.4">13.63 in^2</text>
<text x="471.4" y="385.5">#</text>
<text x="498.9" y="385">#</text>
<text x="513.6" y="385.3">WPES</text>
<text x="537.3" y="385.1">0300</text>
<text x="559.7" y="385.1">PL-02</text>
<text x="399.7" y="391.8">ASK TEAM MEMBER</text>
<text x="474.1" y="391.2">NA</text>
<text x="508.7" y="391.2">B</text>
<text x="560.1" y="391.1">NA</text>
<text x="493.4" y="399.5">#</text>
<text x="572.8" y="399.7">1 : 1</text>
<text x="400.1" y="402.5">C</text>
<text x="436.6" y="408.7">01/07/2024</text>
<text x="450.9" y="408.8">01/07/2024</text>
<text x="466" y="408.9">01/07/2024</text>
<text x="489.6" y="408.5">0.15 kg</text>
<text x="571.4" y="408.7">1 OF 1</text>
</g>
<g font-size="2.5">
<text x="554.9" y="218.3">DEBURR AND REMOVE SHARP</text>
<text x="555.2" y="221">EDGES UNLESS SHARP EDGE</text>
<text x="556.1" y="227.1">UNSP.RADII</text>
<text x="556.8" y="223.8">REQUIREMENT SPECIFIED</text>
<text x="571.4" y="226.9">UNSP.CHF.</text>
<text x="559.2" y="229.9">0.5 R</text>
<text x="572.3" y="230.1">0.5 X 45</text>
<text x="559.8" y="238">UP TO 10</text>
<text x="576.1" y="238.1">±1.5°</text>
<text x="558.5" y="242.2">10 UP TO 50</text>
<text x="575.5" y="242.3">±0°50'</text>
<text x="557.4" y="250.7">120 UP TO 400</text>
<text x="557.9" y="246.5">50 UP TO 120</text>
<text x="575.5" y="250.7">±0°15'</text>
<text x="575.5" y="246.5">±0°25'</text>
<text x="558.7" y="259.4">0.5 UP TO 3</text>
<text x="559.5" y="263.7">3 UP TO 6</text>
<text x="576.6" y="263.6">±0.2</text>
<text x="576.6" y="259.4">±0.1</text>
<text x="559" y="267.9">6 UP TO 30</text>
<text x="576.6" y="267.9">±0.5</text>
<text x="557.8" y="272.2">30 UP TO 120</text>
<text x="576.6" y="272.2">±0.8</text>
<text x="556.9" y="280.7">315 UP TO 1000</text>
<text x="557.3" y="276.4">120 UP TO 315</text>
<text x="576.6" y="276.4">±1.2</text>
<text x="577.7" y="280.7">±2</text>
<text x="556.4" y="284.9">1000 UP TO 2000</text>
<text x="577.6" y="284.9">±3</text>
<text x="558.9" y="289.2">OVER 2000</text>
<text x="577.7" y="289.3">±4</text>
<text x="560" y="297.9">UP TO 10</text>
<text x="577.1" y="297.9">±1°</text>
<text x="558.5" y="302.1">10 UP TO 50</text>
<text x="575.5" y="302.1">±0°30'</text>
<text x="557.4" y="310.6">120 UP TO 400</text>
<text x="558.2" y="306.3">50 UP TO 120</text>
<text x="575.5" y="310.6">±0°10'</text>
<text x="575.5" y="306.4">±0°20'</text>
<text x="558.8" y="319.2">0.5 UP TO 3</text>
<text x="559.4" y="323.4">3 UP TO 6</text>
<text x="576.6" y="319.2">±0.1</text>
<text x="576.6" y="323.5">±0.1</text>
<text x="558.9" y="327.7">6 UP TO 30</text>
<text x="576.7" y="327.7">±0.2</text>
<text x="557.8" y="332">30 UP TO 120</text>
<text x="576.6" y="332">±0.3</text>
<text x="556.8" y="340.5">315 UP TO 1000</text>
<text x="557.3" y="336.3">120 UP TO 315</text>
<text x="576.6" y="336.3">±0.5</text>
<text x="576.6" y="340.5">±0.8</text>
<text x="415.2" y="346.4">.</text>
<text x="530.3" y="346.5">.</text>
<text x="545.9" y="346.4">.</text>
<text x="556.2" y="344.7">1000 UP TO 2000</text>
<text x="576.6" y="344.7">±1.2</text>
<text x="415.2" y="351.5">DIMENSION ADDED</text>
<text x="524.1" y="351.3">01/07/2024</text>
<text x="540.6" y="351.4">03006517</text>
<text x="558.9" y="349">OVER 2000</text>
<text x="577.6" y="349">±2</text>
</g>
<g font-size="2.4">
<text x="7.7" y="382.7" transform="rotate(-90 7.7 382.7)">Uploading\2022-23\P23Y5\P23Y5B152220.dft</text>
<text x="7.7" y="409.8" transform="rotate(-90 7.7 409.8)">\\srv01102\ExDM</text>
</g>
<g font-size="2.1">
<text x="558.5" y="232.4">UNSPECIFIED TOL.(FAB)</text>
<text x="559.5" y="234.7">FOR ANGULAR IN mm.</text>
<text x="558.6" y="253.9">UNSPECIFIED TOL.(FAB)</text>
<text x="560.7" y="256.3">FOR LINEAR IN mm.</text>
<text x="558.7" y="292.3">UNSPECIFIED TOL.(M/C)</text>
<text x="559.6" y="294.7">FOR ANGULAR IN mm.</text>
<text x="558.7" y="313.7">UNSPECIFIED TOL.(M/C)</text>
<text x="560.6" y="316.1">FOR LINEAR IN mm.</text>
</g>
</svg>
